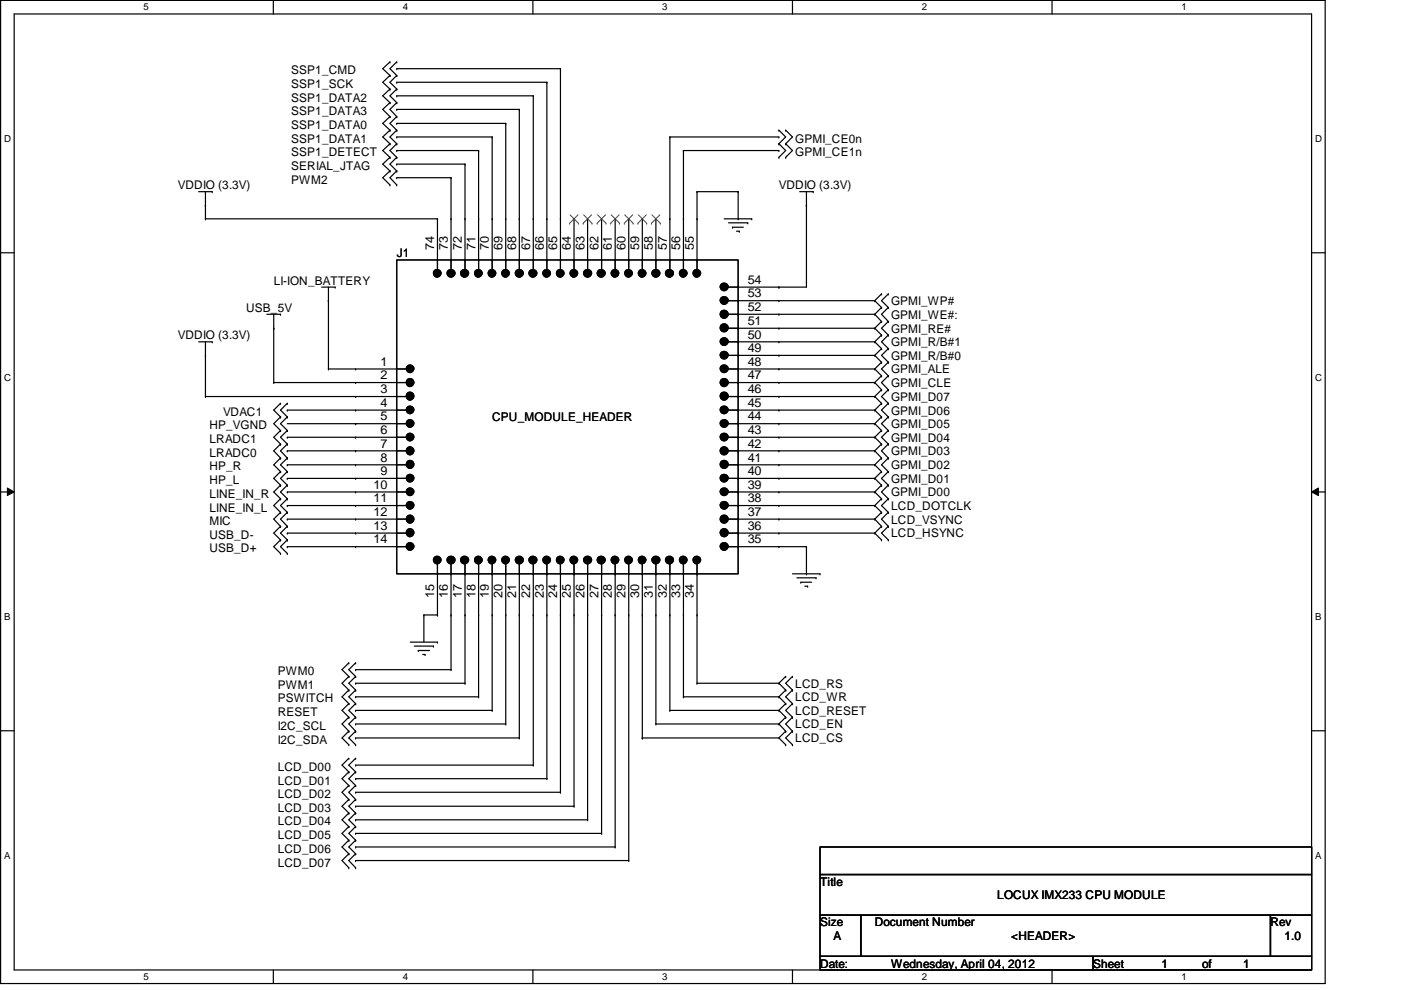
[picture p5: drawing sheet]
<svg xmlns="http://www.w3.org/2000/svg" width="297mm" height="210mm" viewBox="0 0 297 210" stroke-linecap="round" stroke-linejoin="round" font-family="sans-serif">
<path d="M.1 .1h280.9v208.4h-280.9zM3 3h275.1v202.7h-275.1z" fill="none" stroke="#000" stroke-width=".25"/>
<g fill="#fff">
<path d="M30.4 .4h1.1v2.3h-1.1z"/>
<path d="M30.4 206h1.1v2.3h-1.1z"/>
</g>
<path d="M58 .1v2.9M58 205.7v2.8" fill="none" stroke="#000" stroke-width=".25"/>
<g fill="#fff">
<path d="M85.4 .4h1.1v2.3h-1.1z"/>
<path d="M85.4 206h1.1v2.3h-1.1z"/>
</g>
<path d="M113 .1v2.9M113 205.7v2.8" fill="none" stroke="#000" stroke-width=".25"/>
<g fill="#fff">
<path d="M140.4 .4h1.1v2.3h-1.1z"/>
<path d="M140.4 206h1.1v2.3h-1.1z"/>
</g>
<path d="M168 .1v2.9M168 205.7v2.8" fill="none" stroke="#000" stroke-width=".25"/>
<g fill="#fff">
<path d="M195.4 .4h1.2v2.3h-1.2z"/>
<path d="M195.4 206h1.2v2.3h-1.2z"/>
</g>
<path d="M223.1 .1v2.9M223.1 205.7v2.8" fill="none" stroke="#000" stroke-width=".25"/>
<g fill="#fff">
<path d="M250.5 .4h1.1v2.3h-1.1z"/>
<path d="M250.5 206h1.1v2.3h-1.1z"/>
<path d="M.9 28.3h1.4v2.3h-1.4z"/>
<path d="M278.8 28.3h1.5v2.3h-1.5z"/>
<path d="M.9 78.9h1.4v2.3h-1.4z"/>
<path d="M278.8 78.9h1.5v2.3h-1.5z"/>
</g>
<path d="M.1 53.6h2.9M278.1 53.6h2.9" fill="none" stroke="#000" stroke-width=".25"/>
<g fill="#fff">
<path d="M.9 129.6h1.3v2.3h-1.3z"/>
<path d="M278.8 129.6h1.4v2.3h-1.4z"/>
</g>
<path d="M.1 104.3h2.9M278.1 104.3h2.9" fill="none" stroke="#000" stroke-width=".25"/>
<path d="M1.6 103.5l1.4 .8-1.4 .8zM278.1 104.3l1.4-.8v1.6z" fill="#000"/>
<path d="M1.6 103.5l1.4 .8-1.4 .8zM278.1 104.3l1.4-.8v1.6z" fill="none" stroke="#000" stroke-width=".21"/>
<g fill="#fff">
<path d="M.9 180.3h1.3v2.2h-1.3z"/>
<path d="M278.8 180.3h1.3v2.2h-1.3z"/>
</g>
<g fill="none" stroke="#000" stroke-width=".25">
<path d="M82.7 18.9h.1M82.7 16h.1M82.7 13.1h.1M82.7 18.9l-1.6 1.4 1.6 1.5M82.7 16l-1.6 1.4 1.6 1.5M82.7 13.1l-1.6 1.5 1.6 1.4M84.1 14.6h.1M84.1 17.4h.1M84.1 18.9h.1M84.1 16h.1M84.1 13.1h.1M84.1 14.6h34.7"/>
<path d="M84.1 17.4h31.8M84.1 18.9l-1.4 1.4 1.4 1.5M84.1 16l-1.4 1.4 1.4 1.5M84.1 13.1l-1.4 1.5 1.4 1.4M115.9 17.4h.1M115.9 17.4v40.6M118.8 14.6h.1M118.8 14.6v43.4M82.7 36.2h.1M82.7 39.2h.1M82.7 33.4h.1M82.7 30.5h.1"/>
<path d="M82.7 27.6h.1M82.7 24.7h.1M82.7 21.8h.1M82.7 36.2l-1.6 1.5 1.6 1.5M82.7 33.4l-1.6 1.4 1.6 1.4M82.7 30.5l-1.6 1.4 1.6 1.5M82.7 27.6l-1.6 1.4 1.6 1.5M82.7 24.7l-1.6 1.5 1.6 1.4M82.7 21.8l-1.6 1.4 1.6 1.5M84.1 20.3h.1M84.1 23.2h.1M84.1 26.2h.1"/>
<path d="M84.1 29h.1M84.1 31.9h.1M84.1 34.8h.1M84.1 37.7h.1M84.1 36.2h.1M84.1 39.2h.1M84.1 33.4h.1M84.1 30.5h.1M84.1 27.6h.1M84.1 24.7h.1M84.1 21.8h.1M84.1 31.9h17.4"/>
<path d="M84.1 29h20.2M84.1 20.3h29M84.1 23.2h26M84.1 26.2h23.1M84.1 34.8h14.5M84.1 37.7h11.5M84.1 36.2l-1.4 1.5 1.4 1.5M84.1 33.4l-1.4 1.4 1.4 1.4M84.1 30.5l-1.4 1.4 1.4 1.5M84.1 27.6l-1.4 1.4 1.4 1.5M84.1 24.7l-1.4 1.5 1.4 1.4M84.1 21.8l-1.4 1.4 1.4 1.5"/>
<path d="M95.6 37.7h.1M95.6 37.7v20.3M98.6 34.8h.1M98.6 34.8v23.2M101.5 31.9h.1M101.5 31.9v26.1M104.3 29h.1M104.3 29v29M107.2 26.2h.1M107.2 26.2v31.8M110.1 23.2h.1M110.1 23.2v34.8"/>
<path d="M113.1 20.3h.1M113.1 20.3v37.7M142 29h.1M142 29v29M142 29h23.1M144.9 31.9h.1M144.9 31.9v26.1M144.9 31.9h20.2M165.1 31.9h.1M165.1 29h.1M165.1 33.4h.1M165.1 30.5h.1"/>
<path d="M165.1 27.6h.1M165.1 30.5l1.5 1.4-1.5 1.5M165.1 27.6l1.5 1.4-1.5 1.5M166.6 33.4h.1M166.6 30.5h.1M166.6 27.6h.1M166.6 30.5l1.4 1.4-1.4 1.5M166.6 27.6l1.4 1.4-1.4 1.5M42.1 40.6h2.9M43.6 46.4h.1M43.6 43.5h.1M43.6 40.6v5.8"/>
<path d="M43.6 46.4h49.1M45 40.6h.1M84.1 55.1h72.4v66.6h-72.4zM92.7 55.1h.1M92.7 46.4h.1M92.7 46.4v11.6M95.6 55.1h.1M95.6 46.4h.1M98.6 55.1h.1M98.6 46.4h.1M101.5 55.1h.1M101.5 46.4h.1"/>
<path d="M104.3 55.1h.1M104.3 46.4h.1M107.2 55.1h.1M107.2 46.4h.1M110.1 55.1h.1M110.1 46.4h.1M113.1 55.1h.1M113.1 46.4h.1M115.9 55.1h.1M115.9 46.4h.1M118.8 55.1h.1M118.8 46.4h.1"/>
<path d="M121.7 55.1h.1M121.7 46.4h.1M121.7 46.4v11.6M124.6 55.1h.1M124.6 46.4h.1M124.6 46.4v11.6M127.5 55.1h.1M127.5 46.4h.1M127.5 46.4v11.6M130.4 55.1h.1M130.4 46.4h.1M130.4 46.4v11.6"/>
<path d="M133.3 55.1h.1M133.3 46.4h.1M133.3 46.4v11.6M136.2 55.1h.1M136.2 46.4h.1M136.2 46.4v11.6M139.1 55.1h.1M139.1 46.4h.1M139.1 46.4v11.6M142 55.1h.1M142 46.4h.1M144.9 55.1h.1"/>
<path d="M144.9 46.4h.1M147.8 40.6h.1M147.8 55.1h.1M147.8 46.4h.1M147.8 40.6v17.4M147.8 40.6h8.7M153.5 46.4h5.9M154.5 47.2h4M155.3 48.2h.1M155.3 48.2h2.3M156.2 49h.6M156.5 40.6h.1"/>
<path d="M156.5 46.4h.1M156.5 40.6v5.8M156.8 49h.1M158.5 47.2h.1M159.4 46.4h.1M169.5 40.6h2.9M171 43.5h.1M171 40.6v20.3h-17.5M172.4 40.6h.1M42.1 72.5h2.9M43.6 75.4h.1M43.6 72.5v11.6"/>
<path d="M45 72.5h.1M56.6 66.6h2.9M58 69.6h.1M58 66.6v14.5M59.5 66.6h.1M68.2 60.9h2.9M69.6 63.8h.1M69.6 78.2h.1M69.6 60.9v17.3M69.6 78.2h17.4M71.1 60.9h.1M75.4 78.2h.1"/>
<path d="M87 78.2h.1M153.5 78.2h32M153.5 63.8h32M153.5 66.6h32M153.5 69.6h32M153.5 72.5h32M153.5 75.4h32M156.5 60.9h.1M156.5 63.8h.1M156.5 66.6h.1M156.5 69.6h.1M156.5 72.5h.1"/>
<path d="M156.5 75.4h.1M156.5 78.2h.1M165.1 60.9h.1M165.1 63.8h.1M165.1 66.6h.1M165.1 69.6h.1M165.1 72.5h.1M165.1 75.4h.1M165.1 78.2h.1M185.5 63.8h.1M185.5 78.2h.1M185.5 66.6h.1"/>
<path d="M185.5 69.6h.1M185.5 72.5h.1M185.5 75.4h.1M185.5 78.2l1.4 1.5M185.5 63.8l1.4 1.4M185.5 69.6l1.4 1.4M185.5 66.6l1.4 1.6M185.5 72.5l1.4 1.4M185.5 75.4l1.4 1.4M186.9 76.8h.1M186.9 79.7h.1M186.9 62.3h.1"/>
<path d="M186.9 65.2h.1M186.9 68.2h.1M186.9 71h.1M186.9 73.9h.1M186.9 65.2l-1.4 1.4M186.9 76.8l-1.4 1.4M186.9 79.7l-1.4 1.4M186.9 62.3l-1.4 1.5M186.9 68.2l-1.4 1.4M186.9 71l-1.4 1.5M186.9 73.9l-1.4 1.5M188.3 79.7h.1"/>
<path d="M188.3 76.8h.1M188.3 65.2h.1M188.3 62.3h.1M188.3 71h.1M188.3 68.2h.1M188.3 73.9h.1M188.3 62.3l-1.4 1.5 1.4 1.4M188.3 76.8l-1.4 1.4 1.4 1.5M188.3 79.7l-1.4 1.4 1.4 1.5M188.3 68.2l-1.4 1.4 1.4 1.4M188.3 65.2l-1.4 1.4 1.4 1.6M188.3 71l-1.4 1.5 1.4 1.4"/>
<path d="M188.3 73.9l-1.4 1.5 1.4 1.4M43.6 84.1h.1M43.6 84.1h43.4M58 81.1h.1M58 81.1h29M59.5 85.5h.1M59.5 88.4h.1M59.5 91.3h.1M59.5 94.1h.1M59.5 97.1h.1M59.5 100h.1M59.5 85.5l-1.5 1.5 1.5 1.4"/>
<path d="M59.5 88.4l-1.5 1.4 1.5 1.5M59.5 91.3l-1.5 1.4 1.5 1.4M59.5 94.1l-1.5 1.5 1.5 1.5M59.5 97.1l-1.5 1.5 1.5 1.4M59.5 100l-1.5 1.4 1.5 1.5M60.9 87h.1M60.9 92.7h.1M60.9 95.6h.1M60.9 98.6h.1M60.9 85.5h.1M60.9 88.4h.1M60.9 91.3h.1"/>
<path d="M60.9 94.1h.1M60.9 97.1h.1M60.9 100h.1M60.9 87h26.1M60.9 89.8h26.1M60.9 92.7h26.1M60.9 95.6h26.1M60.9 98.6h26.1M60.9 85.5l-1.4 1.5 1.4 1.4M60.9 88.4l-1.4 1.4 1.4 1.5M60.9 91.3l-1.4 1.4 1.4 1.4M60.9 94.1l-1.4 1.5 1.4 1.5"/>
<path d="M60.9 97.1l-1.4 1.5 1.4 1.4M60.9 100l-1.4 1.4 1.4 1.5M75.4 84.1h.1M75.4 89.8h.1M75.4 81.1h.1M75.4 87h.1M75.4 92.7h.1M75.4 95.6h.1M75.4 98.6h.1M87 81.1h.1M87 84.1h.1M87 87h.1"/>
<path d="M87 89.8h.1M87 92.7h.1M87 95.6h.1M87 98.6h.1M153.5 81.1h32M153.5 84.1h32M153.5 87h32M153.5 89.8h32M153.5 92.7h32M153.5 95.6h32M153.5 98.6h32M156.5 81.1h.1"/>
<path d="M156.5 84.1h.1M156.5 87h.1M156.5 89.8h.1M156.5 92.7h.1M156.5 95.6h.1M156.5 98.6h.1M165.1 81.1h.1M165.1 84.1h.1M165.1 87h.1M165.1 89.8h.1M165.1 92.7h.1M165.1 95.6h.1"/>
<path d="M165.1 98.6h.1M185.5 81.1h.1M185.5 84.1h.1M185.5 87h.1M185.5 89.8h.1M185.5 92.7h.1M185.5 95.6h.1M185.5 98.6h.1M185.5 81.1l1.4 1.5M185.5 89.8l1.4 1.5M185.5 98.6l1.4 1.4M185.5 87l1.4 1.4"/>
<path d="M185.5 84.1l1.4 1.4M185.5 95.6l1.4 1.5M185.5 92.7l1.4 1.4M186.9 82.6h.1M186.9 88.4h.1M186.9 91.3h.1M186.9 97.1h.1M186.9 100h.1M186.9 85.5h.1M186.9 94.1h.1M186.9 88.4l-1.4 1.4M186.9 97.1l-1.4 1.5"/>
<path d="M186.9 85.5l-1.4 1.5M186.9 82.6l-1.4 1.5M186.9 94.1l-1.4 1.5M186.9 91.3l-1.4 1.4M186.9 100l-1.4 1.4M188.3 82.6h.1M188.3 91.3h.1M188.3 88.4h.1M188.3 100h.1M188.3 97.1h.1M188.3 85.5h.1M188.3 94.1h.1"/>
<path d="M188.3 88.4l-1.4 1.4 1.4 1.5M188.3 97.1l-1.4 1.5 1.4 1.4M188.3 85.5l-1.4 1.5 1.4 1.4M188.3 82.6l-1.4 1.5 1.4 1.4M188.3 94.1l-1.4 1.5 1.4 1.5M188.3 91.3l-1.4 1.4 1.4 1.4M188.3 100l-1.4 1.4 1.4 1.5M59.5 102.9h.1M59.5 105.7h.1M59.5 108.6h.1M59.5 111.6h.1M59.5 114.5h.1"/>
<path d="M59.5 117.3h.1M59.5 102.9l-1.5 1.4 1.5 1.4M59.5 105.7l-1.5 1.5 1.5 1.4M59.5 108.6l-1.5 1.5 1.5 1.5M59.5 111.6l-1.5 1.4 1.5 1.5M59.5 114.5l-1.5 1.4 1.5 1.4M60.9 101.4h.1M60.9 104.3h.1M60.9 107.2h.1M60.9 110.1h.1M60.9 113h.1M60.9 115.9h.1"/>
<path d="M60.9 102.9h.1M60.9 105.7h.1M60.9 108.6h.1M60.9 111.6h.1M60.9 114.5h.1M60.9 117.3h.1M60.9 101.4h26.1M60.9 104.3h26.1M60.9 107.2h26.1M60.9 110.1h26.1M60.9 113h26.1M60.9 115.9h26.1"/>
<path d="M60.9 102.9l-1.4 1.4 1.4 1.4M60.9 105.7l-1.4 1.5 1.4 1.4M60.9 108.6l-1.4 1.5 1.4 1.5M60.9 111.6l-1.4 1.4 1.4 1.5M60.9 114.5l-1.4 1.4 1.4 1.4M75.4 101.4h.1M75.4 104.3h.1M75.4 107.2h.1M75.4 110.1h.1M75.4 113h.1M75.4 115.9h.1M87 101.4h.1"/>
<path d="M87 104.3h.1M87 107.2h.1M87 110.1h.1M87 113h.1M87 115.9h.1M92.7 118.8v11.6M95.6 118.8v23.2M98.6 118.8v26.1M101.5 118.8v28.9M104.3 118.8v31.8M107.2 118.8v34.7M110.1 118.8v37.7"/>
<path d="M113.1 118.8v43.4M115.9 118.8v46.3M118.8 118.8v49.2M121.7 118.8v52.1M124.6 118.8v55M127.5 118.8v57.9M130.4 118.8v60.8M133.3 118.8v63.7M136.2 118.8v37.7M139.1 118.8v34.7M142 118.8v31.8M144.9 118.8v28.9"/>
<path d="M147.8 118.8v26.1M153.5 101.4h32M153.5 104.3h32M153.5 107.2h32M153.5 110.1h32M153.5 113h32M153.5 115.9h17.5M156.5 101.4h.1M156.5 104.3h.1M156.5 107.2h.1M156.5 110.1h.1M156.5 113h.1"/>
<path d="M156.5 115.9h.1M165.1 101.4h.1M165.1 104.3h.1M165.1 107.2h.1M165.1 110.1h.1M165.1 113h.1M165.1 115.9h.1M171 115.9h.1M171 115.9v5.8M185.5 113h.1M185.5 101.4h.1M185.5 104.3h.1"/>
<path d="M185.5 107.2h.1M185.5 110.1h.1M185.5 113l1.4 1.5M185.5 110.1l1.4 1.5M185.5 107.2l1.4 1.4M185.5 104.3l1.4 1.4M185.5 101.4l1.4 1.5M186.9 111.6h.1M186.9 114.5h.1M186.9 108.6h.1M186.9 105.7h.1M186.9 102.9h.1"/>
<path d="M186.9 111.6l-1.4 1.4M186.9 108.6l-1.4 1.5M186.9 105.7l-1.4 1.5M186.9 102.9l-1.4 1.4M188.3 114.5h.1M188.3 111.6h.1M188.3 108.6h.1M188.3 105.7h.1M188.3 102.9h.1M188.3 111.6l-1.4 1.4 1.4 1.5M188.3 108.6l-1.4 1.5 1.4 1.5M188.3 105.7l-1.4 1.5 1.4 1.4"/>
<path d="M188.3 102.9l-1.4 1.4 1.4 1.4M87 136.1h5.7M87.8 137h4.1M88.7 137.9h.1M88.7 137.9h2.4M89.6 138.8h.5M89.9 130.4h.1M89.9 130.4v5.7M89.9 130.4h2.8M90.1 138.8h.1M91.9 137h.1M92.7 130.4h.1"/>
<path d="M92.7 136.1h.1M92.7 121.7h.1M95.6 121.7h.1M95.6 130.4h.1M98.6 121.7h.1M98.6 130.4h.1M101.5 121.7h.1M101.5 130.4h.1M104.3 121.7h.1M104.3 130.4h.1M107.2 121.7h.1M107.2 130.4h.1"/>
<path d="M110.1 121.7h.1M110.1 130.4h.1M113.1 121.7h.1M113.1 130.4h.1M115.9 121.7h.1M115.9 130.4h.1M118.8 121.7h.1M118.8 130.4h.1M121.7 121.7h.1M121.7 130.4h.1M124.6 121.7h.1M124.6 130.4h.1"/>
<path d="M127.5 121.7h.1M127.5 130.4h.1M130.4 121.7h.1M130.4 130.4h.1M133.3 121.7h.1M133.3 130.4h.1M136.2 121.7h.1M136.2 130.4h.1M139.1 121.7h.1M139.1 130.4h.1M142 121.7h.1M142 130.4h.1"/>
<path d="M144.9 121.7h.1M144.9 130.4h.1M147.8 121.7h.1M147.8 130.4h.1M168 121.7h5.9M168.9 122.5h4.1M169.8 123.4h.1M169.8 123.4h2.3M170.6 124.3h.6M171 121.7h.1M171.2 124.3h.1M173 122.5h.1"/>
<path d="M173.9 121.7h.1M.1 154.9h2.9M74 140.5h.1M74 143.4h.1M74 146.3h.1M74 149.2h.1M74 152.1h.1M74 155h.1M74 157.9h.1M74 140.5l-1.5 1.5 1.5 1.4M74 143.4l-1.5 1.5 1.5 1.4M74 146.3l-1.5 1.4 1.5 1.5"/>
<path d="M74 149.2l-1.5 1.4 1.5 1.5M74 152.1l-1.5 1.4 1.5 1.5M74 155l-1.5 1.5 1.5 1.4M75.4 142h.1M75.4 144.9h.1M75.4 147.7h.1M75.4 150.6h.1M75.4 153.5h.1M75.4 156.5h.1M75.4 140.5h.1M75.4 143.4h.1M75.4 146.3h.1"/>
<path d="M75.4 149.2h.1M75.4 152.1h.1M75.4 155h.1M75.4 157.9h.1M75.4 142h20.2M75.4 144.9h23.2M75.4 147.7h26.1M75.4 150.6h28.9M75.4 153.5h31.8M75.4 156.5h34.7M75.4 140.5l-1.4 1.5 1.4 1.4M75.4 143.4l-1.4 1.5 1.4 1.4"/>
<path d="M75.4 146.3l-1.4 1.4 1.4 1.5M75.4 149.2l-1.4 1.4 1.4 1.5M75.4 152.1l-1.4 1.4 1.4 1.5M75.4 155l-1.4 1.5 1.4 1.4M95.6 142h.1M98.6 144.9h.1M101.5 147.7h.1M104.3 150.6h.1M107.2 153.5h.1M110.1 156.5h.1M136.2 156.5h.1M136.2 156.5h28.9"/>
<path d="M139.1 153.5h.1M139.1 153.5h26M142 150.6h.1M142 150.6h23.1M144.9 147.7h.1M144.9 147.7h20.2M147.8 144.9h.1M147.8 144.9h17.3M165.1 144.9h.1M165.1 147.7h.1M165.1 150.6h.1M165.1 153.5h.1"/>
<path d="M165.1 156.5l1.5 1.4M165.1 147.7l1.5 1.5M165.1 144.9l1.5 1.4M165.1 150.6l1.5 1.5M165.1 153.5l1.5 1.5M166.6 155h.1M166.6 157.9h.1M166.6 146.3h.1M166.6 149.2h.1M166.6 143.4h.1M166.6 152.1h.1M166.6 155l-1.5 1.5"/>
<path d="M166.6 146.3l-1.5 1.4M166.6 143.4l-1.5 1.5M166.6 149.2l-1.5 1.4M166.6 152.1l-1.5 1.4M168 157.9h.1M168 155h.1M168 149.2h.1M168 146.3h.1M168 143.4h.1M168 152.1h.1M168 155l-1.4 1.5 1.4 1.4M168 146.3l-1.4 1.4 1.4 1.5"/>
<path d="M168 143.4l-1.4 1.5 1.4 1.4M168 149.2l-1.4 1.4 1.4 1.5M168 152.1l-1.4 1.4 1.4 1.5M278.1 154.9h2.9M74 160.8h.1M74 163.7h.1M74 166.5h.1M74 169.5h.1M74 172.4h.1M74 175.3h.1M74 178.1h.1M74 160.8l-1.5 1.4 1.5 1.5"/>
<path d="M74 163.7l-1.5 1.4 1.5 1.4M74 166.5l-1.5 1.5 1.5 1.5M74 169.5l-1.5 1.4 1.5 1.5M74 172.4l-1.5 1.4 1.5 1.5M74 175.3l-1.5 1.4 1.5 1.4M74 178.1l-1.5 1.5 1.5 1.4M75.4 162.2h.1M75.4 165.1h.1M75.4 168h.1M75.4 170.9h.1M75.4 173.8h.1M75.4 176.7h.1"/>
<path d="M75.4 179.6h.1M75.4 160.8h.1M75.4 163.7h.1M75.4 166.5h.1M75.4 169.5h.1M75.4 172.4h.1M75.4 175.3h.1M75.4 178.1h.1M75.4 162.2h37.7M75.4 165.1h40.5M75.4 168h43.4M75.4 170.9h46.3"/>
<path d="M75.4 173.8h49.2M75.4 176.7h52.1M75.4 179.6h55M75.4 160.8l-1.4 1.4 1.4 1.5M75.4 163.7l-1.4 1.4 1.4 1.4M75.4 166.5l-1.4 1.5 1.4 1.5M75.4 169.5l-1.4 1.4 1.4 1.5M75.4 172.4l-1.4 1.4 1.4 1.5M75.4 175.3l-1.4 1.4 1.4 1.4M75.4 178.1l-1.4 1.5 1.4 1.4M113.1 162.2h.1M115.9 165.1h.1"/>
<path d="M118.8 168h.1M121.7 170.9h.1M124.6 173.8h.1M127.5 176.7h.1M130.4 179.6h.1M173.9 179.6h104.2v5.8h-104.2zM74 181h.1M74 184h.1M74 181l-1.5 1.5 1.5 1.5M75.4 182.5h.1M75.4 181h.1M75.4 184h.1"/>
<path d="M75.4 182.5h57.9M75.4 181l-1.4 1.5 1.4 1.5M133.3 182.5h.1M173.9 185.4h104.2v8.7h-104.2zM173.9 194.1h8.6v8.7h-8.6zM182.5 194.1h86.9v8.7h-86.9zM269.4 194.1h8.7v8.7h-8.7zM173.9 202.8h57.9v2.9h-57.9zM231.8 202.8h46.3v2.9h-46.3z"/>
<circle cx="92.7" cy="57.9" r=".8"/>
<circle cx="95.6" cy="58" r=".83"/>
<circle cx="98.5" cy="58" r=".83"/>
<circle cx="101.4" cy="57.9" r=".8"/>
<circle cx="104.3" cy="57.9" r=".8"/>
<circle cx="107.2" cy="57.9" r=".8"/>
<circle cx="110.1" cy="58" r=".83"/>
<circle cx="113" cy="58" r=".83"/>
<circle cx="115.9" cy="57.9" r=".8"/>
<circle cx="118.8" cy="57.9" r=".8"/>
<circle cx="121.7" cy="57.9" r=".8"/>
<circle cx="124.6" cy="58" r=".83"/>
<circle cx="127.5" cy="58" r=".83"/>
<circle cx="130.4" cy="57.9" r=".8"/>
<circle cx="133.3" cy="57.9" r=".8"/>
<circle cx="136.1" cy="57.9" r=".8"/>
<circle cx="139.1" cy="58" r=".83"/>
<circle cx="142" cy="58" r=".83"/>
<circle cx="144.9" cy="57.9" r=".8"/>
<circle cx="147.7" cy="57.9" r=".8"/>
<circle cx="86.9" cy="78.2" r=".8"/>
<circle cx="153.5" cy="69.5" r=".85"/>
<circle cx="153.5" cy="66.6" r=".85"/>
<circle cx="153.6" cy="60.8" r=".83"/>
<circle cx="153.6" cy="75.3" r=".83"/>
<circle cx="153.6" cy="72.4" r=".83"/>
<circle cx="153.6" cy="63.7" r=".83"/>
<circle cx="153.6" cy="78.2" r=".83"/>
<circle cx="86.9" cy="95.6" r=".83"/>
<circle cx="86.9" cy="84" r=".83"/>
<circle cx="86.9" cy="81.1" r=".83"/>
<circle cx="86.9" cy="98.4" r=".83"/>
<circle cx="86.9" cy="86.9" r=".8"/>
<circle cx="86.9" cy="89.8" r=".8"/>
<circle cx="86.9" cy="92.7" r=".8"/>
<circle cx="153.5" cy="81.1" r=".85"/>
<circle cx="153.5" cy="95.6" r=".85"/>
<circle cx="153.5" cy="98.5" r=".85"/>
<circle cx="153.5" cy="84" r=".85"/>
<circle cx="153.6" cy="89.8" r=".83"/>
<circle cx="153.6" cy="86.9" r=".83"/>
<circle cx="153.6" cy="92.7" r=".83"/>
<circle cx="86.9" cy="112.9" r=".83"/>
<circle cx="86.9" cy="110" r=".83"/>
<circle cx="86.9" cy="115.9" r=".8"/>
<circle cx="86.9" cy="107.1" r=".8"/>
<circle cx="86.9" cy="104.3" r=".8"/>
<circle cx="86.9" cy="101.4" r=".8"/>
<circle cx="92.7" cy="118.7" r=".8"/>
<circle cx="95.6" cy="118.7" r=".83"/>
<circle cx="98.5" cy="118.7" r=".83"/>
<circle cx="101.4" cy="118.7" r=".8"/>
<circle cx="104.3" cy="118.7" r=".8"/>
<circle cx="107.2" cy="118.7" r=".8"/>
<circle cx="110.1" cy="118.7" r=".83"/>
<circle cx="113" cy="118.7" r=".83"/>
<circle cx="115.9" cy="118.7" r=".8"/>
<circle cx="118.8" cy="118.7" r=".8"/>
<circle cx="121.7" cy="118.7" r=".8"/>
<circle cx="124.6" cy="118.7" r=".83"/>
<circle cx="127.5" cy="118.7" r=".83"/>
<circle cx="130.4" cy="118.7" r=".8"/>
<circle cx="133.3" cy="118.7" r=".8"/>
<circle cx="136.1" cy="118.7" r=".8"/>
<circle cx="139.1" cy="118.7" r=".83"/>
<circle cx="142" cy="118.7" r=".83"/>
<circle cx="144.9" cy="118.7" r=".8"/>
<circle cx="147.7" cy="118.7" r=".8"/>
<circle cx="153.5" cy="110.1" r=".85"/>
<circle cx="153.5" cy="112.9" r=".85"/>
<circle cx="153.6" cy="104.3" r=".83"/>
<circle cx="153.6" cy="101.4" r=".83"/>
<circle cx="153.6" cy="115.9" r=".83"/>
<circle cx="153.6" cy="107.1" r=".83"/>
</g>
<g fill="#000">
<circle cx="92.7" cy="57.9" r=".8"/>
<circle cx="95.6" cy="58" r=".83"/>
<circle cx="98.5" cy="58" r=".83"/>
<circle cx="101.4" cy="57.9" r=".8"/>
<circle cx="104.3" cy="57.9" r=".8"/>
<circle cx="107.2" cy="57.9" r=".8"/>
<circle cx="110.1" cy="58" r=".83"/>
<circle cx="113" cy="58" r=".83"/>
<circle cx="115.9" cy="57.9" r=".8"/>
<circle cx="118.8" cy="57.9" r=".8"/>
<circle cx="121.7" cy="57.9" r=".8"/>
<circle cx="124.6" cy="58" r=".83"/>
<circle cx="127.5" cy="58" r=".83"/>
<circle cx="130.4" cy="57.9" r=".8"/>
<circle cx="133.3" cy="57.9" r=".8"/>
<circle cx="136.1" cy="57.9" r=".8"/>
<circle cx="139.1" cy="58" r=".83"/>
<circle cx="142" cy="58" r=".83"/>
<circle cx="144.9" cy="57.9" r=".8"/>
<circle cx="147.7" cy="57.9" r=".8"/>
<circle cx="86.9" cy="78.2" r=".8"/>
<circle cx="153.5" cy="69.5" r=".85"/>
<circle cx="153.5" cy="66.6" r=".85"/>
<circle cx="153.6" cy="60.8" r=".83"/>
<circle cx="153.6" cy="75.3" r=".83"/>
<circle cx="153.6" cy="72.4" r=".83"/>
<circle cx="153.6" cy="63.7" r=".83"/>
<circle cx="153.6" cy="78.2" r=".83"/>
<circle cx="86.9" cy="95.6" r=".83"/>
<circle cx="86.9" cy="84" r=".83"/>
<circle cx="86.9" cy="81.1" r=".83"/>
<circle cx="86.9" cy="98.4" r=".83"/>
<circle cx="86.9" cy="86.9" r=".8"/>
<circle cx="86.9" cy="89.8" r=".8"/>
<circle cx="86.9" cy="92.7" r=".8"/>
<circle cx="153.5" cy="81.1" r=".85"/>
<circle cx="153.5" cy="95.6" r=".85"/>
<circle cx="153.5" cy="98.5" r=".85"/>
<circle cx="153.5" cy="84" r=".85"/>
<circle cx="153.6" cy="89.8" r=".83"/>
<circle cx="153.6" cy="86.9" r=".83"/>
<circle cx="153.6" cy="92.7" r=".83"/>
<circle cx="86.9" cy="112.9" r=".83"/>
<circle cx="86.9" cy="110" r=".83"/>
<circle cx="86.9" cy="115.9" r=".8"/>
<circle cx="86.9" cy="107.1" r=".8"/>
<circle cx="86.9" cy="104.3" r=".8"/>
<circle cx="86.9" cy="101.4" r=".8"/>
<circle cx="92.7" cy="118.7" r=".8"/>
<circle cx="95.6" cy="118.7" r=".83"/>
<circle cx="98.5" cy="118.7" r=".83"/>
<circle cx="101.4" cy="118.7" r=".8"/>
<circle cx="104.3" cy="118.7" r=".8"/>
<circle cx="107.2" cy="118.7" r=".8"/>
<circle cx="110.1" cy="118.7" r=".83"/>
<circle cx="113" cy="118.7" r=".83"/>
<circle cx="115.9" cy="118.7" r=".8"/>
<circle cx="118.8" cy="118.7" r=".8"/>
<circle cx="121.7" cy="118.7" r=".8"/>
<circle cx="124.6" cy="118.7" r=".83"/>
<circle cx="127.5" cy="118.7" r=".83"/>
<circle cx="130.4" cy="118.7" r=".8"/>
<circle cx="133.3" cy="118.7" r=".8"/>
<circle cx="136.1" cy="118.7" r=".8"/>
<circle cx="139.1" cy="118.7" r=".83"/>
<circle cx="142" cy="118.7" r=".83"/>
<circle cx="144.9" cy="118.7" r=".8"/>
<circle cx="147.7" cy="118.7" r=".8"/>
<circle cx="153.5" cy="110.1" r=".85"/>
<circle cx="153.5" cy="112.9" r=".85"/>
<circle cx="153.6" cy="104.3" r=".83"/>
<circle cx="153.6" cy="101.4" r=".83"/>
<circle cx="153.6" cy="115.9" r=".83"/>
<circle cx="153.6" cy="107.1" r=".83"/>
</g>
<g fill="none" stroke="#804000" stroke-width=".21">
<path d="M120.8 47.3h.1M120.9 45.6l1.7 1.7M122.6 45.6l-1.8 1.7M122.6 47.3h.1M123.7 47.3h.1M123.7 45.6l1.8 1.7M125.4 45.6l-1.7 1.7M125.5 47.3h.1M126.6 47.3h.1M126.7 45.6l1.8 1.7M128.4 45.6l-1.8 1.7M128.5 47.3h.1"/>
<path d="M129.5 47.3h.1M129.6 45.6l1.8 1.7M131.3 45.6l-1.8 1.7M131.4 47.3h.1M132.4 47.3h.1M132.5 45.6l1.7 1.7M134.2 45.6l-1.8 1.7M134.2 47.3h.1M135.3 47.3h.1M135.3 45.6l1.8 1.7M137 45.6l-1.7 1.7M137.1 47.3h.1"/>
<path d="M138.1 47.3h.1M138.2 45.6l1.8 1.7M139.9 45.6l-1.8 1.7M140 47.3h.1"/>
</g>
<g font-size="2.6">
<text x="92.1" y="53.1" transform="rotate(-90 92.1 53.1)">74</text>
<text x="95" y="53.1" transform="rotate(-90 95 53.1)">73</text>
<text x="97.9" y="53.1" transform="rotate(-90 97.9 53.1)">72</text>
<text x="100.8" y="53.1" transform="rotate(-90 100.8 53.1)">71</text>
<text x="103.7" y="53.1" transform="rotate(-90 103.7 53.1)">70</text>
<text x="106.5" y="53.1" transform="rotate(-90 106.5 53.1)">69</text>
<text x="109.4" y="53.1" transform="rotate(-90 109.4 53.1)">68</text>
<text x="112.4" y="53.1" transform="rotate(-90 112.4 53.1)">67</text>
<text x="115.3" y="53.1" transform="rotate(-90 115.3 53.1)">66</text>
<text x="118.1" y="53.1" transform="rotate(-90 118.1 53.1)">65</text>
<text x="121" y="53.1" transform="rotate(-90 121 53.1)">64</text>
<text x="123.9" y="53.1" transform="rotate(-90 123.9 53.1)">63</text>
<text x="126.9" y="53.1" transform="rotate(-90 126.9 53.1)">62</text>
<text x="129.7" y="53.1" transform="rotate(-90 129.7 53.1)">61</text>
<text x="132.6" y="53.1" transform="rotate(-90 132.6 53.1)">60</text>
<text x="135.5" y="53.1" transform="rotate(-90 135.5 53.1)">59</text>
<text x="138.4" y="53.1" transform="rotate(-90 138.4 53.1)">58</text>
<text x="141.3" y="53.1" transform="rotate(-90 141.3 53.1)">57</text>
<text x="144.2" y="53.1" transform="rotate(-90 144.2 53.1)">56</text>
<text x="147.1" y="53.1" transform="rotate(-90 147.1 53.1)">55</text>
<text x="158.5" y="60.2">54</text>
<text x="158.5" y="63.1">53</text>
<text x="158.5" y="66">52</text>
<text x="158.5" y="68.9">51</text>
<text x="158.5" y="71.8">50</text>
<text x="80.6" y="77.6">1</text>
<text x="158.5" y="74.7">49</text>
<text x="158.5" y="77.6">48</text>
<text x="80.6" y="80.4">2</text>
<text x="80.6" y="83.4">3</text>
<text x="158.5" y="80.4">47</text>
<text x="158.5" y="83.4">46</text>
<text x="80.6" y="86.3">4</text>
<text x="80.6" y="89.2">5</text>
<text x="158.5" y="86.3">45</text>
<text x="158.5" y="89.2">44</text>
<text x="80.6" y="92">6</text>
<text x="80.6" y="94.9">7</text>
<text x="158.5" y="92">43</text>
<text x="158.5" y="94.9">42</text>
<text x="80.6" y="97.9">8</text>
<text x="80.6" y="100.8">9</text>
<text x="158.5" y="97.9">41</text>
<text x="158.5" y="100.8">40</text>
<text x="79.2" y="103.6">10</text>
<text x="79.2" y="106.5">11</text>
<text x="158.5" y="103.6">39</text>
<text x="158.5" y="106.5">38</text>
<text x="79.2" y="109.4">12</text>
<text x="79.2" y="112.4">13</text>
<text x="158.5" y="109.4">37</text>
<text x="158.5" y="112.4">36</text>
<text x="79.2" y="115.2">14</text>
<text x="158.5" y="115.2">35</text>
<text x="92.1" y="126.7" transform="rotate(-90 92.1 126.7)">15</text>
<text x="95" y="126.7" transform="rotate(-90 95 126.7)">16</text>
<text x="97.9" y="126.7" transform="rotate(-90 97.9 126.7)">17</text>
<text x="100.8" y="126.7" transform="rotate(-90 100.8 126.7)">18</text>
<text x="103.7" y="126.7" transform="rotate(-90 103.7 126.7)">19</text>
<text x="106.5" y="126.7" transform="rotate(-90 106.5 126.7)">20</text>
<text x="109.4" y="126.7" transform="rotate(-90 109.4 126.7)">21</text>
<text x="112.4" y="126.7" transform="rotate(-90 112.4 126.7)">22</text>
<text x="115.3" y="126.7" transform="rotate(-90 115.3 126.7)">23</text>
<text x="118.1" y="126.7" transform="rotate(-90 118.1 126.7)">24</text>
<text x="121" y="126.7" transform="rotate(-90 121 126.7)">25</text>
<text x="123.9" y="126.7" transform="rotate(-90 123.9 126.7)">26</text>
<text x="126.9" y="126.7" transform="rotate(-90 126.9 126.7)">27</text>
<text x="129.7" y="126.7" transform="rotate(-90 129.7 126.7)">28</text>
<text x="132.6" y="126.7" transform="rotate(-90 132.6 126.7)">29</text>
<text x="135.5" y="126.7" transform="rotate(-90 135.5 126.7)">30</text>
<text x="138.4" y="126.7" transform="rotate(-90 138.4 126.7)">31</text>
<text x="141.3" y="126.7" transform="rotate(-90 141.3 126.7)">32</text>
<text x="144.2" y="126.7" transform="rotate(-90 144.2 126.7)">33</text>
<text x="147.1" y="126.7" transform="rotate(-90 147.1 126.7)">34</text>
</g>
<g font-size="2.5">
<text x="61.8" y="15.7">SSP1_CMD</text>
<text x="61.8" y="21.6">SSP1_DATA2</text>
<text x="61.8" y="18.6">SSP1_SCK</text>
<text x="61.8" y="27.3">SSP1_DATA0</text>
<text x="61.8" y="24.5">SSP1_DATA3</text>
<text x="61.8" y="33.1">SSP1_DETECT</text>
<text x="61.8" y="30.2">SSP1_DATA1</text>
<text x="168.6" y="33.1">GPMI_CE1n</text>
<text x="168.6" y="30.2">GPMI_CE0n</text>
<text x="37.7" y="40">VDDIO (3.3V)</text>
<text x="61.8" y="38.9">PWM2</text>
<text x="61.8" y="36.1">SERIAL_JTAG</text>
<text x="165.1" y="40">VDDIO (3.3V)</text>
<text x="84.1" y="54.5">J1</text>
<text x="58" y="60.4">LI-ION_BATTERY</text>
<text x="188.9" y="64.7">GPMI_WP#</text>
<text x="37.7" y="72">VDDIO (3.3V)</text>
<text x="52.2" y="66.1">USB_5V</text>
<text x="188.9" y="70.5">GPMI_RE#</text>
<text x="188.9" y="67.6">GPMI_WE#:</text>
<text x="188.9" y="73.4">GPMI_R/B#1</text>
<text x="188.9" y="76.3">GPMI_R/B#0</text>
<text x="188.9" y="79.2">GPMI_ALE</text>
<text x="188.9" y="82">GPMI_CLE</text>
<text x="47.3" y="88.1">VDAC1</text>
<text x="104.3" y="89.3">CPU_MODULE_HEADER</text>
<text x="188.9" y="87.9">GPMI_D06</text>
<text x="188.9" y="85">GPMI_D07</text>
<text x="44.4" y="91">HP_VGND</text>
<text x="44.4" y="94">LRADC1</text>
<text x="188.9" y="90.8">GPMI_D05</text>
<text x="188.9" y="93.6">GPMI_D04</text>
<text x="44.4" y="96.9">LRADC0</text>
<text x="44.4" y="99.7">HP_R</text>
<text x="188.9" y="99.5">GPMI_D02</text>
<text x="188.9" y="96.5">GPMI_D03</text>
<text x="44.4" y="102.6">HP_L</text>
<text x="44.4" y="105.5">LINE_IN_R</text>
<text x="188.9" y="105.2">GPMI_D00</text>
<text x="188.9" y="102.4">GPMI_D01</text>
<text x="44.4" y="108.5">LINE_IN_L</text>
<text x="44.4" y="111.3">MIC</text>
<text x="188.9" y="114">LCD_HSYNC</text>
<text x="188.9" y="111">LCD_VSYNC</text>
<text x="188.9" y="108.1">LCD_DOTCLK</text>
<text x="44.4" y="114.2">USB_D-</text>
<text x="44.4" y="117.1">USB_D+</text>
<text x="58.9" y="143.2">PWM0</text>
<text x="58.9" y="146.1">PWM1</text>
<text x="58.9" y="148.9">PSWITCH</text>
<text x="168.6" y="148.7">LCD_WR</text>
<text x="168.6" y="145.8">LCD_RS</text>
<text x="58.9" y="151.9">RESET</text>
<text x="58.9" y="154.8">I2C_SCL</text>
<text x="168.6" y="151.6">LCD_RESET</text>
<text x="168.6" y="154.4">LCD_EN</text>
<text x="58.9" y="157.6">I2C_SDA</text>
<text x="168.6" y="157.4">LCD_CS</text>
<text x="58.9" y="163.4">LCD_D00</text>
<text x="58.9" y="166.4">LCD_D01</text>
<text x="58.9" y="169.2">LCD_D02</text>
<text x="58.9" y="172.1">LCD_D03</text>
<text x="58.9" y="175">LCD_D04</text>
<text x="58.9" y="177.9">LCD_D05</text>
<text x="58.9" y="180.8">LCD_D06</text>
<text x="58.9" y="183.7">LCD_D07</text>
<text x="173.9" y="187.8">Title</text>
<text x="211.5" y="190.7">LOCUX IMX233 CPU MODULE</text>
<text x="173.9" y="196.4">Size</text>
<text x="185.5" y="196.4">Document Number</text>
<text x="269.4" y="196.4">Rev</text>
<text x="176.7" y="199.3">A</text>
<text x="214.4" y="199.3">&lt;HEADER&gt;</text>
<text x="272.3" y="199.3">1.0</text>
<text x="173.9" y="205.1">Date:</text>
<text x="188.9" y="205.1">Wednesday, April 04, 2012</text>
<text x="231.8" y="205.1">Sheet</text>
<text x="246.2" y="205.1">1</text>
<text x="254.9" y="205.1">of</text>
<text x="263.6" y="205.1">1</text>
</g>
<g font-size="2">
<text x="30.4" y="2.2">5</text>
<text x="85.4" y="2.2">4</text>
<text x="140.4" y="2.2">3</text>
<text x="195.4" y="2.2">2</text>
<text x="250.5" y="2.2">1</text>
<text x=".9" y="30.1">D</text>
<text x="278.8" y="30.1">D</text>
<text x=".9" y="80.7">C</text>
<text x="278.8" y="80.7">C</text>
<text x=".9" y="131.4">B</text>
<text x="278.8" y="131.4">B</text>
<text x=".9" y="182">A</text>
<text x="278.8" y="182">A</text>
<text x="30.4" y="207.8">5</text>
<text x="85.4" y="207.8">4</text>
<text x="140.4" y="207.8">3</text>
<text x="195.4" y="207.8">2</text>
<text x="250.5" y="207.8">1</text>
</g>
</svg>
